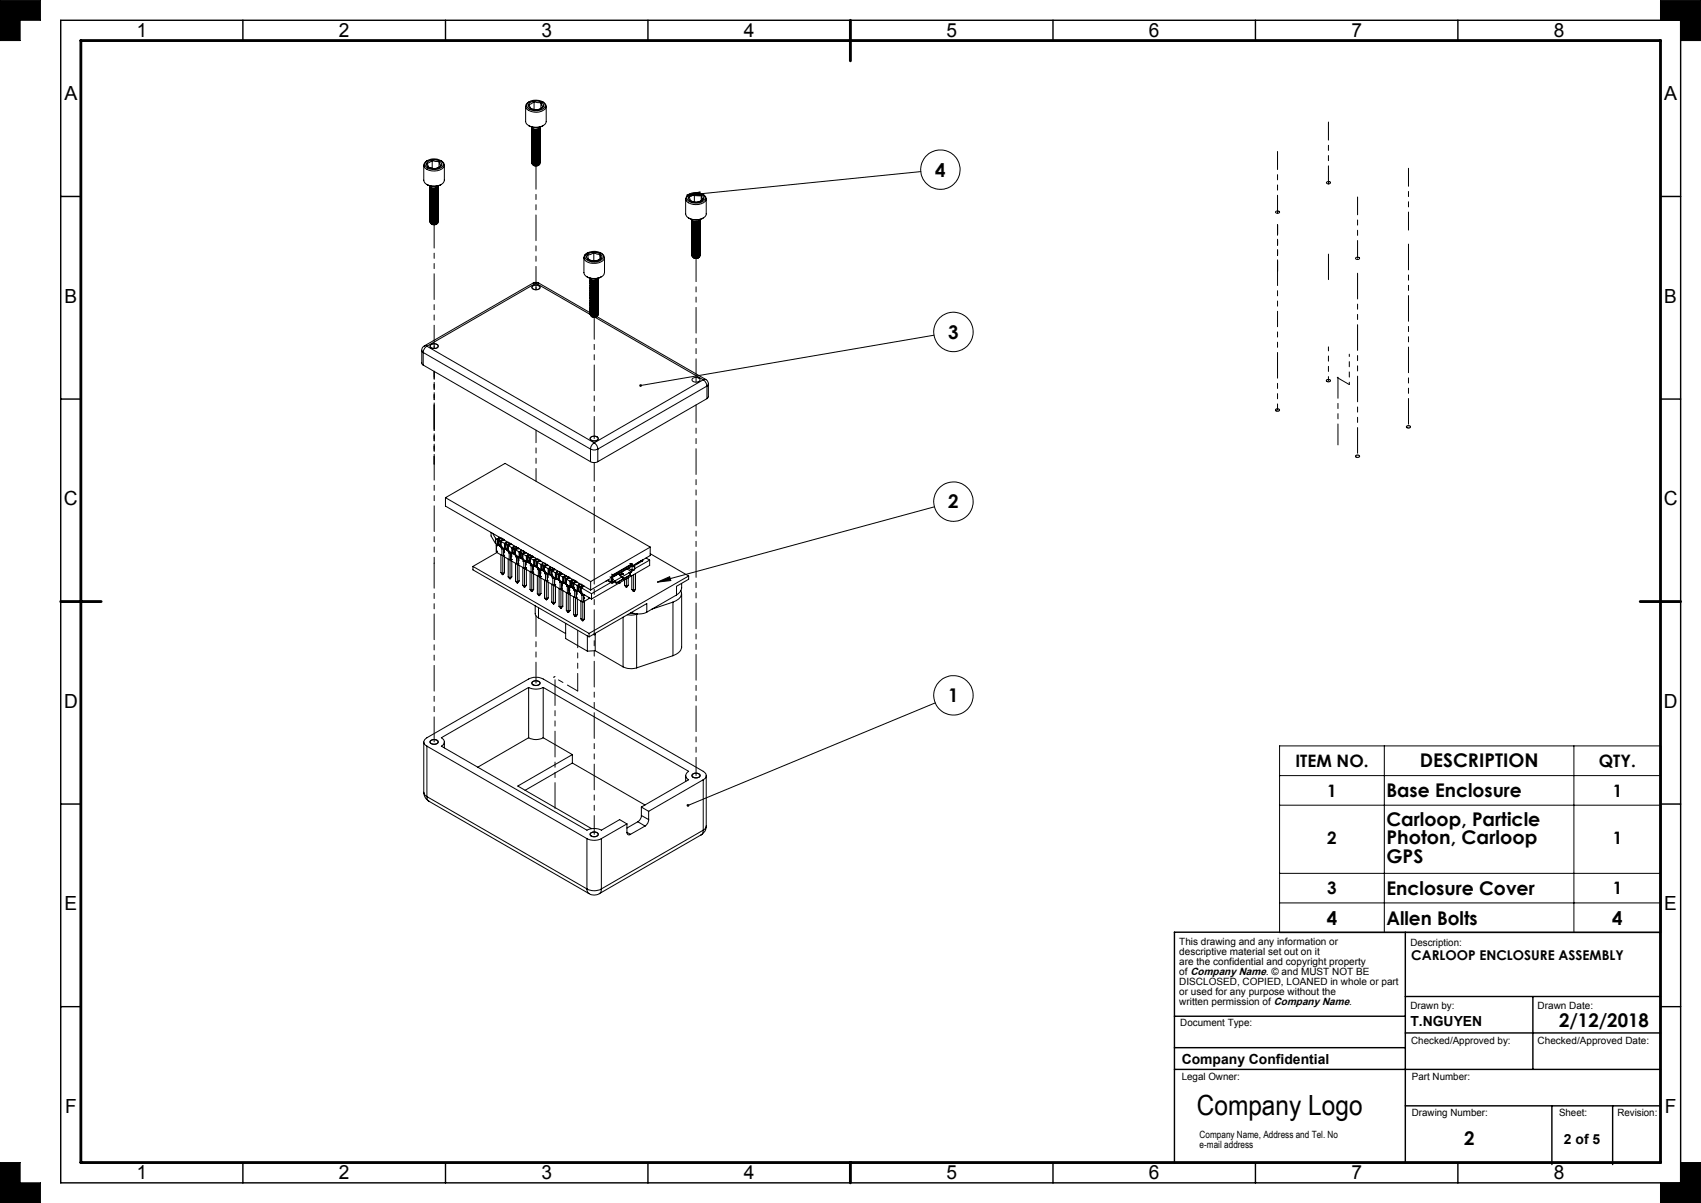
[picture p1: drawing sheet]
<svg xmlns="http://www.w3.org/2000/svg" width="420mm" height="297mm" viewBox="0 0 420 297" stroke-linecap="round" stroke-linejoin="round" font-family="sans-serif">
<path d="M327.6 93.8l.4-.1a.34 .34 0 0 1 .5 .3 .34 .34 0 0 1-.6 .3l-.4-.2zM315 101.1l.3-.1a.35 .35 0 0 1 .5 0 .35 .35 0 0 1 0 .5 .35 .35 0 0 1-.5 0l-.3-.1zM334.8 112.5l.3-.1 .5 .1a.43 .43 0 0 1-.3 .5 .43 .43 0 0 1-.5-.2zM347.3 105.3a.48 .48 0 0 1 .5-.2 .48 .48 0 0 1 .4 .5l-.7 .1zM131.5 168.3a1.11 1.11 0 0 1 1.8 .5 1.18 1.18 0 0 1-2-.2zM106.3 182.9a1.11 1.11 0 0 1 1.9 .4 1.22 1.22 0 0 1-2-.1zM171 191.2a1.15 1.15 0 0 1 1.9 .4 1.22 1.22 0 0 1-2-.2zM145.8 205.7a1.24 1.24 0 0 1 1.9 .3 1.12 1.12 0 0 1-1 .6 1.12 1.12 0 0 1-1-.7z" fill="none" stroke="#808080" stroke-width=".25"/>
<g fill="none" stroke="#000" stroke-width=".25">
<path d="M0 0h10v5h-5v5h-5zM410 0h10v10h-5v-5h-5zM105.6 39.6l-.2 .1a1.1 1.1 0 0 0-.8 1.1 1.1 1.1 0 0 0 .8 1 3.3 3.3 0 0 0 4.3-.8 1.26 1.26 0 0 0-.9-1.4M106.7 39.6l-1.2 .8 .4 .9a2.4 2.4 0 0 0 3-.4l-.5-1M106.7 39.6l1.7 .3M106.7 39.6v2M108.4 39.9v1.3M129.8 26.2v3.8l.3 .7 .4 .3M130.2 25.5a3.1 3.1 0 0 1 4.3 .1 1.15 1.15 0 0 1-1.3 1.6 2.79 2.79 0 0 1-3.1-.9zM130.5 31a3.5 3.5 0 0 0 3.6 0M130.6 25.5a2.45 2.45 0 0 1 3.6 .4 1.63 1.63 0 0 1-2.2 1.2 1.46 1.46 0 0 1-1.5-1.2zM130.7 25.1l-.2 .1a1.08 1.08 0 0 0-.7 1 1.08 1.08 0 0 0 .7 1.1 3.2 3.2 0 0 0 4.3-.8 1.25 1.25 0 0 0-.9-1.4"/>
<path d="M131.3 32.2a1.22 1.22 0 0 0 2.1-.2 1.12 1.12 0 0 1-1 .9 1.12 1.12 0 0 1-1.1-.5zM131.3 32.6a1.18 1.18 0 0 0 2.1-.2 1.12 1.12 0 0 1-.9 .9 1.12 1.12 0 0 1-1.2-.5zM131.3 33.1a1.18 1.18 0 0 0 2.1-.3 1.12 1.12 0 0 1-.9 .9 1.12 1.12 0 0 1-1.2-.5zM131.3 33.5a1.22 1.22 0 0 0 2.1-.2 1.14 1.14 0 0 1-.9 .8 1.14 1.14 0 0 1-1.2-.4zM131.3 33.9a1.22 1.22 0 0 0 2.1-.2 1.14 1.14 0 0 1-.9 .8 1.14 1.14 0 0 1-1.2-.4zM131.3 34.3a1.18 1.18 0 0 0 2.1-.2 1.12 1.12 0 0 1-.9 .9 1.12 1.12 0 0 1-1.2-.5zM131.3 34.7a1.18 1.18 0 0 0 2.1-.2 1.12 1.12 0 0 1-.9 .9 1.12 1.12 0 0 1-1.2-.5zM131.3 35.1a1.18 1.18 0 0 0 2.1-.2 1.14 1.14 0 0 1-.9 .9 1.14 1.14 0 0 1-1.2-.5zM131.3 35.6a1.22 1.22 0 0 0 2.1-.3 1.14 1.14 0 0 1-.9 .9 1.14 1.14 0 0 1-1.2-.5zM131.3 35.9a1.18 1.18 0 0 0 2.1-.2 1.12 1.12 0 0 1-.9 .9 1.12 1.12 0 0 1-1.2-.5zM131.3 36.4a1.18 1.18 0 0 0 2.1-.2 1.12 1.12 0 0 1-.9 .8 1.12 1.12 0 0 1-1.2-.5zM131.3 36.8a1.18 1.18 0 0 0 2.1-.2 1.07 1.07 0 0 1-1 .9 1.07 1.07 0 0 1-1.1-.7z"/>
<path d="M131.3 37.2a1.22 1.22 0 0 0 2.1-.2 1.14 1.14 0 0 1-.9 .9 1.14 1.14 0 0 1-1.2-.5zM131.3 37.6a1.18 1.18 0 0 0 2.1-.2 1.12 1.12 0 0 1-.9 .9 1.12 1.12 0 0 1-1.2-.5zM131.3 38a1.18 1.18 0 0 0 2.1-.2 1.12 1.12 0 0 1-.9 .9 1.12 1.12 0 0 1-1.2-.5zM131.3 38.4a1.18 1.18 0 0 0 2.1-.2 1.07 1.07 0 0 1-1 .9 1.07 1.07 0 0 1-1.1-.7zM131.3 38.9a1.22 1.22 0 0 0 2.1-.2 1.14 1.14 0 0 1-.9 .8 1.14 1.14 0 0 1-1.2-.5zM131.3 39.3a1.2 1.2 0 0 0 2.1-.2 1.12 1.12 0 0 1-1 .8 1.12 1.12 0 0 1-1.1-.5zM131.3 39.7a1.18 1.18 0 0 0 2.1-.2 1.12 1.12 0 0 1-.9 .9 1.12 1.12 0 0 1-1.2-.5zM131.3 31.7v.1a1.22 1.22 0 0 0 2.1-.2 1.14 1.14 0 0 1-.9 .9 1.14 1.14 0 0 1-1.2-.5v-.2M131.9 25.1l-1.3 .8 .5 .9a2.29 2.29 0 0 0 2.9-.5l-.4-.9M131.9 25.1l1.7 .3M131.9 25.1v1.9M133.3 31.4a1.21 1.21 0 0 1-2 0v.2a1.18 1.18 0 0 0 2.1-.2"/>
<path d="M133.6 25.4v1.3M134.9 26.2v3.8a2.17 2.17 0 0 1-2.5 1.4l-1.9-.4M104.6 40.8v3.7l.4 .7 .4 .3M105.1 40a3.1 3.1 0 0 1 4.2 .1 1 1 0 0 1-.6 1.5 3.1 3.1 0 0 1-3.7-.8zM105.4 45.5a3.7 3.7 0 0 0 3.6 0M105.5 40.1a2.44 2.44 0 0 1 3.5 .3 1.59 1.59 0 0 1-2.1 1.2 1.4 1.4 0 0 1-1.6-1.2zM106.2 46.3a1.18 1.18 0 0 0 2-.2 1.07 1.07 0 0 1-.9 .9 1.07 1.07 0 0 1-1.1-.7zM106.2 46.7a1.18 1.18 0 0 0 2-.2 1.07 1.07 0 0 1-.9 .9 1.07 1.07 0 0 1-1.1-.7zM106.2 47.2a1.22 1.22 0 0 0 2-.2 1.08 1.08 0 0 1-1 .8 1.08 1.08 0 0 1-1-.6zM106.2 47.6a1.22 1.22 0 0 0 2-.2 1.08 1.08 0 0 1-1 .8 1.08 1.08 0 0 1-1-.6zM106.2 48a1.18 1.18 0 0 0 2-.2 1.07 1.07 0 0 1-.9 .8 1.07 1.07 0 0 1-1.1-.6zM106.2 48.4a1.18 1.18 0 0 0 2-.2 1.07 1.07 0 0 1-.9 .9 1.07 1.07 0 0 1-1.1-.7z"/>
<path d="M106.2 48.8a1.22 1.22 0 0 0 2-.2 1.08 1.08 0 0 1-1 .9 1.08 1.08 0 0 1-1-.7zM106.2 49.2a1.22 1.22 0 0 0 2-.2 1.08 1.08 0 0 1-1 .9 1.08 1.08 0 0 1-1-.7zM106.2 49.6a1.18 1.18 0 0 0 2-.2 1.07 1.07 0 0 1-.9 .9 1.07 1.07 0 0 1-1.1-.7zM106.2 50.1a1.18 1.18 0 0 0 2-.3 1.07 1.07 0 0 1-.9 .9 1.07 1.07 0 0 1-1.1-.6zM106.2 50.5a1.22 1.22 0 0 0 2-.2 1.08 1.08 0 0 1-1 .8 1.08 1.08 0 0 1-1-.6zM106.2 50.9a1.22 1.22 0 0 0 2-.2 1.08 1.08 0 0 1-1 .8 1.08 1.08 0 0 1-1-.6zM106.2 51.3a1.18 1.18 0 0 0 2-.2 1.07 1.07 0 0 1-.9 .9 1.07 1.07 0 0 1-1.1-.7zM106.2 51.7a1.18 1.18 0 0 0 2-.2 1.07 1.07 0 0 1-.9 .9 1.07 1.07 0 0 1-1.1-.7zM106.2 52.1a1.18 1.18 0 0 0 2-.2 1.08 1.08 0 0 1-1 .9 1.08 1.08 0 0 1-1-.7zM106.2 52.6a1.22 1.22 0 0 0 2-.3 1.08 1.08 0 0 1-1 .9 1.08 1.08 0 0 1-1-.6zM106.2 52.9a1.18 1.18 0 0 0 2-.2 1.07 1.07 0 0 1-.9 .9 1.07 1.07 0 0 1-1.1-.7zM106.2 53.4a1.18 1.18 0 0 0 2-.2 1.07 1.07 0 0 1-.9 .8 1.07 1.07 0 0 1-1.1-.6z"/>
<path d="M106.2 53.8a1.18 1.18 0 0 0 2-.2 1.07 1.07 0 0 1-.9 .9 1.07 1.07 0 0 1-1.1-.7zM106.2 54.2a1.22 1.22 0 0 0 2-.2 1.08 1.08 0 0 1-1 .8 1.08 1.08 0 0 1-1-.6zM106.2 54.8a1.14 1.14 0 0 0 1.1 .5 1.14 1.14 0 0 0 .9-.9 1.2 1.2 0 0 1-2 .2v.3M107.9 55.3l-.7 .2-.7-.2M108.2 45.9a1.24 1.24 0 0 1-2 0 1.08 1.08 0 0 0 1 .7 1.08 1.08 0 0 0 1-.7M108.2 54.7a1.04 1.04 0 0 1-.9 .8 1.04 1.04 0 0 1-1-.5M109.7 40.8v3.7a2.13 2.13 0 0 1-2.4 1.5l-1.9-.5M131.3 40.3a1.14 1.14 0 0 0 1.2 .5 1.14 1.14 0 0 0 .9-.9 1.18 1.18 0 0 1-2.1 .2v.3M133 40.8l-.7 .2-.6-.2M133.3 40.2a1.04 1.04 0 0 1-.8 .8 1.04 1.04 0 0 1-1.1-.5M169.3 49.1v3.7a2.18 2.18 0 0 0 2.5 1.5 2.18 2.18 0 0 0 2.6-1.5v-3.7M169.6 48.2l3.2-.8 .1 1z"/>
<path d="M169.8 48.3a3.1 3.1 0 0 1 4.2 .2 1.05 1.05 0 0 1-.7 1.4 3 3 0 0 1-3.7-.9zM170 53.8a3.5 3.5 0 0 0 3.6 0M170.2 48.3a2.43 2.43 0 0 1 3.5 .4 1.69 1.69 0 0 1-2.2 1.2 1.33 1.33 0 0 1-1.5-1.3zM170.2 47.9a1.22 1.22 0 0 0-.9 1.3 1.22 1.22 0 0 0 1.2 1.1 3.3 3.3 0 0 0 3.8-.9 1.28 1.28 0 0 0-.8-1.5M170.9 54.2a1.3 1.3 0 0 0 2 0 1.16 1.16 0 0 1-2 .2zM170.9 54.6a1.17 1.17 0 0 0 2-.2 1.11 1.11 0 0 1-.9 .9 1.11 1.11 0 0 1-1.1-.5zM170.9 55a1.15 1.15 0 0 0 2-.2 1.1 1.1 0 0 1-.9 .9 1.1 1.1 0 0 1-1.1-.5zM170.9 55.5a1.15 1.15 0 0 0 2-.3 1.1 1.1 0 0 1-.9 .9 1.1 1.1 0 0 1-1.1-.5zM170.9 55.9a1.19 1.19 0 0 0 2-.2v.1a1.16 1.16 0 0 1-2 .3zM170.9 56.3a1.17 1.17 0 0 0 2-.2 1.11 1.11 0 0 1-.9 .8 1.11 1.11 0 0 1-1.1-.5zM170.9 56.7a1.15 1.15 0 0 0 2-.2 1.1 1.1 0 0 1-.9 .8 1.1 1.1 0 0 1-1.1-.4zM170.9 57.1a1.15 1.15 0 0 0 2-.2 1.1 1.1 0 0 1-.9 .9 1.1 1.1 0 0 1-1.1-.5z"/>
<path d="M170.9 57.5a1.15 1.15 0 0 0 2-.2v.2a1.16 1.16 0 0 1-2 .2zM170.9 57.9a1.17 1.17 0 0 0 2-.2 1.11 1.11 0 0 1-.9 .9 1.11 1.11 0 0 1-1.1-.5v-.1M170.9 58.3a1.15 1.15 0 0 0 2-.2 1.1 1.1 0 0 1-.9 .9 1.1 1.1 0 0 1-1.1-.5zM170.9 58.8a1.15 1.15 0 0 0 2-.2 1.1 1.1 0 0 1-.9 .8 1.1 1.1 0 0 1-1.1-.5zM170.9 59.2a1.15 1.15 0 0 0 2-.2 1.1 1.1 0 0 1-.9 .9 1.1 1.1 0 0 1-1.1-.5zM170.9 59.6a1.19 1.19 0 0 0 2-.2 1.13 1.13 0 0 1-.9 .8 1.13 1.13 0 0 1-1.1-.4zM171.5 47.9l-1.3 .7 .4 1a2.34 2.34 0 0 0 2.9-.4l-.4-1M171.5 47.9l1.6 .3M171.5 47.9v2M173.1 48.2v1.3M227.4 42.4l-57.8 5.8M131.4 70.7a1.28 1.28 0 0 1 2 .2 1.17 1.17 0 0 1-2.1 0z"/>
<path d="M131.7 69.8l.6-.1 .7 .1M131.7 69.8l.6 .1M131.7 69.8l-26.9 15.6M132.3 69.9l-26.9 15.6M132.3 69.9l13.4 7.7M133 69.8l-.7 .1M133 69.8l12.7 7.4M144.2 63.6v3.7a1.94 1.94 0 0 0 2.2 1.5 2.49 2.49 0 0 0 2.9-1.5v-3.7M144.7 62.8a3.1 3.1 0 0 1 4.2 .2 1.65 1.65 0 0 1-2.1 1.7 1.84 1.84 0 0 1-2.3-1.6zM144.9 68.3a3.4 3.4 0 0 0 3.6 0M145 62.9a2.49 2.49 0 0 1 3.6 .3 1.66 1.66 0 0 1-2.2 1.2 1.53 1.53 0 0 1-1.6-1.2zM145.1 62.4a1.17 1.17 0 0 0-.9 1.2 1.17 1.17 0 0 0 .9 1.1 3.7 3.7 0 0 0 4-.6 1.27 1.27 0 0 0-.8-1.7"/>
<path d="M145.7 70.3a1.15 1.15 0 0 0 2-.2 1.11 1.11 0 0 1-.9 .9 1.11 1.11 0 0 1-1.1-.5zM145.7 74a1.15 1.15 0 0 0 2-.2 1.11 1.11 0 0 1-.9 .9 1.11 1.11 0 0 1-1.1-.5zM145.7 68.6a1.26 1.26 0 0 0 2 .1 1.06 1.06 0 0 1-.9 .8 1.06 1.06 0 0 1-1.1-.5l.1-.2M145.8 77.7l.1 .4 .6 .1M145.8 69.2l-.1 .2a1.15 1.15 0 0 0 2-.1 1.1 1.1 0 0 1-.9 .8 1.1 1.1 0 0 1-1.1-.5v-.1M145.8 69.7l-.1 .1a1.13 1.13 0 0 0 2-.1 1.11 1.11 0 0 1-.9 .8 1.11 1.11 0 0 1-1.1-.4v-.2M145.8 70.5l-.1 .2a1.15 1.15 0 0 0 2-.2 1.11 1.11 0 0 1-.9 .9 1.11 1.11 0 0 1-1.1-.5v-.2M145.8 70.9l-.1 .2a1.15 1.15 0 0 0 2-.2 1.1 1.1 0 0 1-.9 .9 1.1 1.1 0 0 1-1.1-.5v-.2M145.8 71.3l-.1 .2a1.13 1.13 0 0 0 2-.2 1.11 1.11 0 0 1-.9 .9 1.11 1.11 0 0 1-1.1-.5v-.2M145.8 71.7l-.1 .2a1.13 1.13 0 0 0 2-.1 1.11 1.11 0 0 1-.9 .8 1.11 1.11 0 0 1-1.1-.5v-.1M145.8 72.1l-.1 .3a1.17 1.17 0 0 0 2-.2 1.11 1.11 0 0 1-.9 .8 1.11 1.11 0 0 1-1.1-.4v-.2M145.8 72.6l-.1 .1a1.15 1.15 0 0 0 2-.1 1.1 1.1 0 0 1-.9 .9 1.1 1.1 0 0 1-1.1-.5v-.2"/>
<path d="M145.8 73l-.1 .2a1.13 1.13 0 0 0 2-.2 1.11 1.11 0 0 1-.9 .8 1.11 1.11 0 0 1-1.1-.4v-.2M145.8 73.4l-.1 .2a1.13 1.13 0 0 0 2-.2 1.11 1.11 0 0 1-.9 .9 1.11 1.11 0 0 1-1.1-.5v-.2M145.8 74.2l-.1 .2a1.15 1.15 0 0 0 2-.1 1.1 1.1 0 0 1-.9 .8 1.1 1.1 0 0 1-1.1-.5v-.1M145.8 74.6l-.1 .2a1.13 1.13 0 0 0 2-.2 1.09 1.09 0 0 1-.9 .9 1.09 1.09 0 0 1-1.1-.5v-.1M145.8 75l-.1 .2a1.13 1.13 0 0 0 2-.1 1.11 1.11 0 0 1-.9 .8 1.11 1.11 0 0 1-1.1-.4v-.2M145.8 75.5l-.1 .2a1.13 1.13 0 0 0 2-.2 1.11 1.11 0 0 1-.9 .8 1.11 1.11 0 0 1-1.1-.4v-.2M145.8 75.9l-.1 .2a1.15 1.15 0 0 0 2-.2 1.1 1.1 0 0 1-.9 .9 1.1 1.1 0 0 1-1.1-.5v-.2M145.8 76.3l-.1 .2a1.13 1.13 0 0 0 2-.2 1.09 1.09 0 0 1-.9 .9 1.09 1.09 0 0 1-1.1-.5v-.2M145.8 76.7l-.1 .2a1.13 1.13 0 0 0 2-.2 1.11 1.11 0 0 1-.9 .9 1.11 1.11 0 0 1-1.1-.5v-.2M145.8 77.1l-.1 .2a1.13 1.13 0 0 0 2-.2 1.11 1.11 0 0 1-.9 .9 1.11 1.11 0 0 1-1.1-.5v-.1M146 78.1l.6 .2 .8-.2M146.5 78.2h.3a.94 .94 0 0 0 .9-.6l-.3 .5z"/>
<path d="M146.6 62.4l-1.5 .6 .1 1a2.5 2.5 0 0 0 3.1-.1l-.1-1M146.6 62.4l1.6 .5M146.6 62.4v2M146.9 78.3l26.7 15.5M147.3 78.1l27 15.6M147.7 68.6a1.09 1.09 0 0 1-1 .7 1.09 1.09 0 0 1-1-.6M147.7 68.9a1.11 1.11 0 0 1-.9 .8 1.11 1.11 0 0 1-1.1-.5v-.1M148.2 62.9v1.1M170.9 60a1.15 1.15 0 0 0 2-.2 1.1 1.1 0 0 1-.9 .9 1.1 1.1 0 0 1-1.1-.5zM170.9 60.4a1.15 1.15 0 0 0 2-.2 1.1 1.1 0 0 1-.9 .9 1.1 1.1 0 0 1-1.1-.5zM170.9 60.9a1.15 1.15 0 0 0 2-.3 1.1 1.1 0 0 1-.9 .9 1.1 1.1 0 0 1-1.1-.5zM170.9 61.3a1.19 1.19 0 0 0 2-.2 1.1 1.1 0 0 1-.9 .8 1.1 1.1 0 0 1-1.1-.4z"/>
<path d="M170.9 61.7a1.15 1.15 0 0 0 2-.2 1.1 1.1 0 0 1-.9 .8 1.1 1.1 0 0 1-1.1-.5zM170.9 62.1a1.15 1.15 0 0 0 2-.2 1.1 1.1 0 0 1-.9 .8 1.1 1.1 0 0 1-1.1-.4zM170.9 62.5a1.15 1.15 0 0 0 2-.2 1.1 1.1 0 0 1-.9 .9 1.1 1.1 0 0 1-1.1-.5zM170.9 63.1a1.14 1.14 0 0 0 1.1 .4 1.14 1.14 0 0 0 .9-.8 1.19 1.19 0 0 1-2 .2v.3M171.2 63.6l.6 .2 .7-.2M172.8 62.9a.95 .95 0 0 1-.6 .9 .95 .95 0 0 1-1-.2l-.2-.3M104.1 86.5v3.2l.4 .4M104.1 86.5l.4 .5M104.5 87l41.3 23.9M104.5 87v3.1M104.5 90.1l41.3 23.9M104.8 85.4a1.11 1.11 0 0 0-.7 1.1"/>
<path d="M104.8 85.4l.6 .1M105.4 85.5a2.08 2.08 0 0 0-.9 1.5M105.4 85.5l41.3 23.8M106.3 85.2a1.25 1.25 0 0 1 1.9 .3 1.18 1.18 0 0 1-2 0zM171.1 93.3l.7-.1a.74 .74 0 0 1 1 .8l-.6 .3a.82 .82 0 0 1-.9 0 .82 .82 0 0 1-.4-.7zM173.6 93.8a2.08 2.08 0 0 1 1 1.5M173.6 93.8l-26.9 15.5M174.3 93.7l.4 .3 .2 .8M174.3 93.7l-.7 .1M174.6 95.3l-27 15.6M174.6 95.3v3.1M174.6 98.4l-27 15.6"/>
<path d="M174.9 94.8v3.3l-.3 .3M174.9 94.8l-.3 .5M230.6 82.8l-72.4 12.4M145.8 108.1l.5-.4a.84 .84 0 0 1 .9 0 .84 .84 0 0 1 .4 .8 1.25 1.25 0 0 1-1.9-.2zM145.8 110.9a2.02 2.02 0 0 0 1.8 0M145.8 114a2.02 2.02 0 0 0 1.8 0M145.8 110.9v3.1M146.7 109.3a1.91 1.91 0 0 1 .9 1.6M146.7 109.3a2.08 2.08 0 0 0-.9 1.6M147.6 110.9v3.1M110 122.9v2.1l35.8 20.7M110 122.9l35.8 20.7"/>
<path d="M110 122.9l14.7-8.5 35.8 20.7M116.8 139.8l28.7 16.6M116.8 139.8v.9l28.7 16.5M121.2 131.4v.9l1.1 1.9M121.6 131.7l.7 1.2M122.3 132.9l.5 .2M122.3 134.2l.5 .2M122.3 132.9v1.3M122.6 134.5h.1M122.6 136.1h.1M122.6 134.5l.1-.1v.4l-.1-.1M122.6 134.5v1.8l1.3 .8"/>
<path d="M122.7 136.4l-5.9 3.4M122.8 133.1v1.4l.2 .1M122.8 133.1l.2 .2M123 133.3h.1M123 133.3v1.3M123 134.6h.1M123 133.3l.3-.1 .2 .1-.1 .2M123 134.6l.4 .2M123.2 133l-.4 .1M123.2 133h.1M123.2 132.9v.1M123.3 132.6l-.1 .4"/>
<path d="M123.4 134.5v.1M123.4 133.5v1.4l.2 .1M123.4 133.5l.2 .1M123.6 134.9h.1M123.6 134.7l.1 .1M123.6 133.7h.1M123.6 133.6h.1M123.6 133.6v1.4M123.7 132.9h.1M123.7 135h.1M123.7 132.9l.4 .2M123.7 133.6v1.4"/>
<path d="M123.7 137v4.4M123.7 133.7l.9 .5M123.7 135l.9 .5M123.7 135h-.1M123.8 135.4l.1 .1M123.8 135v.4M123.9 133.5l-.2 .2M123.9 133.5l-.2 .1M123.9 133.5h.1M123.9 135.5h.5M123.9 137.1h.5M123.9 135.5v1.6"/>
<path d="M124 133.4l-.1 .1M124 133.4h.1M124.1 135.2l-.3 .2M124.1 133.1h.1M124.1 137.1v4.8M124.4 135.5h.1M124.4 136.1h.1M124.4 136.3h.1M124.4 137.1h.1M124.4 135.5v1.9l1.3 .8M124.5 135.4v.4l-.1-.1M124.6 133.3l-.6 .1"/>
<path d="M124.6 134.2h.1M124.6 134.2v1.3M124.6 137.5v3.9M124.6 135.5l.2 .1M124.6 134.2l.2 .1M124.8 135.6h.1M124.8 135.4h.1M124.8 134.3a.25 .25 0 0 1 .3-.1 .25 .25 0 0 1 .1 .3M124.8 134.3h.1M124.8 135.6l.4 .2M124.8 134.3v1.3M125 133.9h.1"/>
<path d="M125 134l-.4 .2M125 133.9v.1M125.1 133.7l-.1 .3M125.2 135.6h.1M125.2 134.5l.2 .2M125.2 134.5v1.4l.2 .1M125.4 136h.1M125.4 135.8h.1M125.4 134.7h.1M125.4 134.7v1.3M125.5 136h.1M125.5 133.9l.4 .3"/>
<path d="M125.5 134.7h.1M125.5 133.9h.1M125.5 134.7l-.1 1.3M125.5 138v4.4M125.5 136l.9 .5M125.5 134.7l1.1 .7M125.5 134.7l-.1 .1M125.6 136.1v.4M125.6 136.5h.1M125.7 134.5l-.2 .2M125.7 134.5h.1M125.7 136.5v1.7"/>
<path d="M125.7 136.5h.5M125.7 138.2h.5M125.8 134.4l-.1 .1M125.8 134.4h.1M125.9 136.2l-.3 .3M125.9 134.2h.1M125.9 138.2v4.7M126.2 136.5h.1M126.2 137.1h.1M126.2 137.4h.1M126.2 138.2h.1M126.2 136.5h.1v.4l-.1-.1"/>
<path d="M126.2 136.5v1.9l1.3 .8M126.4 134.4h-.6M126.4 138.5v3.9M126.4 136.6l.2 .1M126.6 135.6h.1M126.6 136.4h.1M126.6 136.7h.1M126.6 136.6h.1M126.6 136.7l.4 .2M126.8 134.9h.1M126.8 135l-.4 .2v1.4M126.8 135h.1"/>
<path d="M126.8 134.9v.1M126.9 134.7l-.1 .3M127 136.6v.1M127 135.6a.25 .25 0 0 0-.1-.4 .25 .25 0 0 0-.3 .1v1.4M127 135.6l.2 .1M127 135.6v1.3l.2 .2M127.2 135.8h.1M127.2 136.8h.1M127.2 135.7h.1M127.2 135.7v1.4M127.2 137h.1M127.3 134.9l.4 .3"/>
<path d="M127.3 137.1h.1M127.3 134.9h.1M127.3 135.7l.9 .5M127.3 137.1l.9 .4M127.3 135.7v1.4M127.3 139.1v4.3M127.4 137.5l.1 .1M127.4 137.1v.4M127.5 135.5l-.2 .2M127.5 135.5h.1M127.5 137.6h.5M127.5 139.2h.5"/>
<path d="M127.5 137.6v1.6M127.6 135.5h-.1M127.6 135.5h.1M127.7 137.3l-.3 .2M127.7 135.2h.1M127.7 139.2v4.7M128 137.6h.1M128 138.2h.1M128 138.4h.1M128 139.2h.1M128 137.6v1.8l1.3 .8M128.1 137.5v.4l-.1-.1"/>
<path d="M128.2 135.4l-.6 .1M128.2 136.2h.1M128.2 136.2l.2 .2M128.2 136.2v1.4l.2 .1M128.2 139.6v3.8M128.4 136.4h.4v.2M128.4 136.4h.1M128.4 137.7h.1M128.4 137.7l.4 .2M128.4 136.4v1.3M128.6 136h.1M128.6 136v.1"/>
<path d="M128.6 136.1l-.4 .1M128.7 135.7l-.1 .4M128.8 137.7h.1M128.8 136.6l.2 .2M128.8 136.6v1.4l.2 .1M128.8 136.6h.1M129 136.8h.1M129 138h.1M129 137.8l.1 .1M129.1 138.1h.1M129.1 136l.4 .2M129.1 136h.1"/>
<path d="M129.1 136.8l.9 .5M129.1 138.1l.9 .5M129.1 136.7l-.1 1.4M129.1 136.7l-.1 .1M129.2 138.1v.4M129.2 138.5l.1 .1M129.3 136.6l-.2 .2M129.3 136.6l-.2 .1M129.3 136.6h.1M129.3 136.5h.7zM129.3 136.5v.1M129.3 136.5h.1"/>
<path d="M129.3 138.6v1.6M129.3 138.6h.5M129.5 136.2h.1M129.5 138.3l-.3 .2M129.8 138.6h.1M129.8 139.2h.1M129.8 139.4h.1M129.8 138.6v1.9l1.3 .8M129.9 138.5l-.1 .1M129.9 138.6v.4l-.1-.2M130 137.3h.1M130 137.3l.2 .1"/>
<path d="M130 137.3v1.3l.2 .2M130.2 137.7h.1M130.2 138.5h.1M130.2 137.4a.25 .25 0 0 1 .3-.1 .25 .25 0 0 1 .1 .4M130.2 137.4h.1M130.2 138.7h.1M130.2 137.4v1.4M130.2 138.7l.4 .3M130.4 137h.1M130.4 137v.1M130.4 137.1l-.4 .2M130.4 137.1h.1"/>
<path d="M130.5 136.8l-.1 .3M130.5 138.7h.1M130.6 137.7l.2 .1M130.6 137.7v1.3l.2 .1M130.6 137.7h.1M130.9 139.1h.1M130.9 137l.1 .2 .3 .1M130.9 137.8h.1M130.9 137.8l1.1 .7M130.9 139.1l.9 .5M130.9 137.8l-.1 1.3M131 139.6l.1 .1"/>
<path d="M131 139.2v.4M131.1 137.6l-.2 .2M131.1 137.6h.1M131.1 137.5v.1M131.1 139.7v1.6M131.1 139.7h.5M131.3 137.3h.1M131.3 139.3l-.3 .3M131.6 139.7h.1M131.6 139.7v1.8l1.3 .8M131.7 139.6v.4l-.1-.1M131.7 137.5h-.6"/>
<path d="M131.8 137.5l-.7 .1M132 138.4a.25 .25 0 0 1 .3-.1 .25 .25 0 0 1 .1 .4M132 139.8h.1M132 139.8l.4 .2M132 138.4v1.4M132.2 138v.2M132.2 138.1l-.4 .2v1.4l.2 .1M132.2 138.1h.1M132.3 137.8l-.1 .3M132.3 139.7l.1 .1M132.4 138.7l.2 .1M132.4 138.7v1.3l.2 .2"/>
<path d="M132.4 138.7h.1M132.6 138.9h.1M132.6 138.8h.1M132.6 139.9h.1M132.7 138l.4 .3M132.7 138h.1M132.7 138.8l.8 .5M132.7 138.8l-.1 1.4M132.9 138.6l-.2 .2M132.9 138.6h.1M133.1 138.3h.1M133.5 138.5l-.6 .1"/>
<path d="M133.5 139.3v1.7l-.1-.1M133.5 139.3l.3 .2M133.6 138.5l-.7 .1M133.8 139.5h.1M133.8 139.5v1.3M133.8 139.5l.5 .1-.1 1.5 .2 .1M133.8 139.7v.1M133.9 139.1h.1M133.9 139.1l.1 .1M134 139.2l-.5 .1M134 139.2h.1M134.1 138.8l-.1 .4"/>
<path d="M134.2 139.7l.2 .2M134.4 139.1h.1M134.4 139.9h.1M134.4 139.9v1.3M134.4 139.9l.9 .5M134.5 139.1l.4 .2M134.6 139.7l-.2 .2M134.6 139.7h.1M134.7 139.6l-.1 .1M134.7 139.6h.1M134.9 139.3h.1M135.3 139.6h-.6"/>
<path d="M135.4 139.6h-.7M135.9 139.9l-.1 .3M155.5 139.1l.3 .2M155.7 140l-4.5 2.6M155.8 139.1l.3 .2M155.8 139.3h.2M155.8 139.3h.3l.1 .3M155.8 139.3l-4.5 2.6M156 139.3l-4.2 2.5M156 139.3l.1 .3M156 139.7h.1M156 139.7l.1 .1"/>
<path d="M156.1 139.3v.3M156.1 139.8h.4M156.1 139.8v.9M156.1 139.6l-4.2 2.5M156.2 139.6l-.2 .1M156.2 139.6l.3 .1M156.5 139.8l.1 .2M156.5 139.7l.2 .1M156.5 139.7v.1M156.7 139.8l-.1 .2M156.7 139.8v.7M157.1 139.2h.1"/>
<path d="M157.1 139.4l-.5 .3M157.1 139.2v.2M158.5 138.4h.1M158.5 138.4l-1.4 .8M158.5 138.6l-1.4 .8M158.5 138.4v.2M158.7 138.3l-.2 .3M159.5 137.8l.9 .5M160.4 138.3l-3.7 2.1M160.4 138.3v1.3l-14.3 8.3M160.5 135.1l-14.7 8.5M160.5 135.1v2.1l-4.2 2.4"/>
<path d="M160.5 136.7l9.5 5.5M230.7 125.1l-68.4 18.6M123.7 141.4l.4 .2 .5-.2M123.7 141.4l.4 .5M124.6 141.4l-.5 .5M125.5 142.4l.4 .3 .5-.3M125.5 142.4l.4 .5M126.4 142.4l-.5 .5M127.3 143.4l.4 .3 .5-.3M127.3 143.4l.4 .5M128.2 143.4l-.5 .5M129.1 140.1v4.4"/>
<path d="M129.1 144.5l.4 .2 .5-.2M129.1 144.5l.4 .5M129.3 140.2h.5M129.5 140.2v4.8M129.8 140.2h.1M130 140.6v3.9M130 144.5l-.5 .5M130.9 141.1v4.4M130.9 145.5l.4 .3 .5-.3M130.9 145.5l.4 .5M131.1 141.3h.5M131.3 141.3v4.7"/>
<path d="M131.6 140.5h.1M131.6 141.3h.1M131.8 141.6v3.9M131.8 145.5l-.5 .5M132.2 149.5v2.1l.2 .5 .6 .4M132.6 140.1h.1M132.7 140.2h.1M132.7 140.2l1.1 .6M132.7 142.2v4.3M132.7 146.5l.4 .3 .5-.3M132.7 146.5l.4 .6M132.8 140.2v.4"/>
<path d="M132.8 140.6l.1 .1M132.9 140.7v1.6M132.9 140.7h.5M132.9 142.3h.5M133 152.5l6.7 3.9M133 150v2.5M133.1 140.4l-.3 .2M133.1 142.3v4.8M133.4 140.7h.1M133.4 142.3h.1M133.4 141.3h.1M133.4 141.5h.1"/>
<path d="M133.4 140.7v1.9l1.3 .8M133.5 140.6l-.1 .1M133.6 142.7v3.8M133.6 146.5l-.5 .6M133.8 140.8h.1M133.8 140.6h.1M133.8 140.8l.4 .2M134.1 140.8h.1M134.4 141h.1M134.4 141.2h.1M134.4 143.2v4.4M134.4 147.6l.5 .2 .5-.2"/>
<path d="M134.4 147.6l.5 .5M134.4 141.2l1.2 .7M134.5 141.6l.2 .1M134.5 141.2v.4M134.7 143.4h.4M134.7 141.7h.4M134.7 141.7v1.7M134.9 143.4v4.7M134.9 141.4l-.4 .2M135.1 141.7h.1M135.1 142.3h.1M135.1 142.6h.1"/>
<path d="M135.1 143.4h.1M135.1 141.7v1.9l1.4 .8M135.3 140.4v1.7l-.2-.1M135.3 140.4l.3 .1M135.4 143.7v3.9M135.4 147.6l-.5 .5M135.6 141.8h.1M135.6 140.8h.1M135.6 140.5v1.4M135.6 140.5h.4v.3M135.6 141.8l.4 .3M135.6 141.6h.1"/>
<path d="M135.6 140.5h.1M135.6 140.5v1.3M135.6 141.8v.1M135.7 140.1h.1M135.7 140.1l.1 .1M135.8 140.2l-.5 .2M135.8 140.2h.1M135.9 141.8h.1M136 140.8h.1M136 140.8l.2 .1M136 140.8v1.3l.2 .1M136.2 140.1h.1"/>
<path d="M136.2 142.2h.1M136.2 142h.1M136.2 141h.1M136.2 140.9h.1M136.2 148.6l.5 .3 .5-.3M136.2 140.9v1.3M136.2 144.2v4.4M136.2 148.6l.5 .5M136.2 140.9l.9 .5M136.2 142.2l.9 .5M136.3 140.1l.4 .3M136.3 142.2h-.1"/>
<path d="M136.3 142.3v.4M136.3 142.7l.2 .1M136.4 140.7l-.2 .2M136.4 140.7h.1M136.5 144.4h.4M136.5 142.8v1.6M136.5 142.8h.4M136.5 140.7h-.1M136.5 140.6l-.1 .1M136.5 140.6v.1M136.7 140.4h.1M136.7 142.5l-.4 .2"/>
<path d="M136.7 144.4v4.7M136.9 143.4h.1M136.9 142.8v1.6M136.9 143.6h.1M136.9 142.8h.1M136.9 144.4h.1M136.9 142.8v1.8l1.4 .8M137.1 142.7l-.2 .1M137.1 140.6h-.6M137.1 141.4v1.7l-.2-.1M137.1 141.4l.3 .2M137.1 142.8l.3 .1"/>
<path d="M137.2 140.6l-.7 .1M137.2 144.8v3.8M137.2 148.6l-.5 .5M137.4 142.9h.1M137.4 142.7h.1M137.4 141.8h.1M137.4 141.6h.1M137.4 141.6v1.3M137.4 141.6h.5l-.1 .2M137.4 142.9l.4 .2M137.5 141.3l-.4 .1M137.5 141.1v.2"/>
<path d="M137.7 140.9l-.2 .4M137.7 142.8l.1 .1M137.8 141.8l.2 .2M137.8 141.8v1.4l.2 .1M138 141.1h.1M138 143.2h.1M138 142h.1M138 141.1l.5 .3M138 145.3v4.4M138 149.7l.5 .2 .5-.2M138 149.7l.5 .5M138 142l.9 .4"/>
<path d="M138 143.3l.9 .5M138 143.3h.1M138.1 143.7l.2 .1M138.1 143.3v.4M138.2 141.7l-.2 .3M138.2 141.7l-.2 .2v1.4M138.2 141.7h.1M138.3 143.8h.4v1.9l1.4 .8M138.3 145.4h.4M138.3 143.8v1.6M138.3 141.7h.7zM138.3 141.7h-.1"/>
<path d="M138.3 141.7h.1M138.5 143.5l-.4 .2M138.5 141.4h.1M138.5 145.4v4.8M138.7 144.4h.1M138.7 144.6h.1M138.7 143.8v1.6M138.9 143.8v.3l-.2-.1M138.9 142.4v1.4M138.9 142.4l.3 .2M138.9 142.4h.1M138.9 143.8l.3 .2"/>
<path d="M139 145.8v3.9M139 149.7l-.5 .5M139.2 143.9h.1M139.2 143.7h.1M139.2 142.9h.1M139.2 142.6h.1M139.2 142.6h.4v.2M139.2 143.9l.4 .2M139.2 142.6v1.4M139.3 142.2h.1M139.3 142.3l-.3 .1M139.3 142.3h.1"/>
<path d="M139.3 142.2v.1M139.5 142l-.2 .3M139.5 143.9h.1M139.6 142.8h.1M139.6 142.8l.2 .2M139.6 142.8v1.4l.2 .1M139.7 153.9v3.8l5.3 3.1M139.8 143h.1M139.8 142.2l.5 .2M139.8 144.3h.1M139.8 143v1.3M139.8 146.3v4.4"/>
<path d="M139.8 150.7l.5 .3 .5-.3M139.8 150.7l.5 .5M139.8 143l.9 .5M139.9 144.3l.8 .5M139.9 144.4v.3M139.9 144.7l.2 .1M140 142.8l-.2 .2M140 142.8h.1M140.1 144.8v1.7M140.1 144.8h.4v1.9l1.4 .8M140.1 146.5h.4M140.1 142.8h-.1"/>
<path d="M140.1 142.7h.7l-.7 .1M140.1 142.7l-.1 .1M140.1 142.7v.1M140.3 142.4h.1M140.3 144.5l-.4 .2M140.3 146.5v4.7M140.5 145.7h.1M140.5 146.5h.1M140.5 144.8h.1M140.5 144.8l.2-.1v.5l-.2-.1M140.7 143.5v1.3l.3 .2M140.7 143.5l.3 .1"/>
<path d="M140.8 146.8v3.9M140.8 150.7l-.5 .5M141 143.9h.1M141 144.9v.1M141 144.7h.1M141 145h.1M141 143.6h.4v.3M141 145l.4 .2M141 143.6h.1M141 143.6v1.4M141.1 143.3l-.4 .2M141.1 143.3h.1"/>
<path d="M141.1 143.2v.1M141.3 143l-.2 .3M141.3 144.9l.1 .1M141.4 143.9h.1M141.4 143.9v1.3l.2 .2M141.4 143.9l.2 .1M141.6 143.2h.1M141.6 145.3h.1M141.6 145.1h.1M141.6 144.1h.1M141.6 143.2l.5 .3M141.6 144h.1"/>
<path d="M141.6 151.7l.5 .3 .5-.3M141.6 144v1.4M141.6 147.4v4.3M141.6 151.7l.5 .5M141.6 144l.9 .5M141.6 145.3l.9 .5M141.7 145.3h-.1M141.7 145.8l.2 .1M141.7 145.4v.4M141.8 143.8l-.2 .2M141.8 143.8h.1M141.9 145.9h.4"/>
<path d="M141.9 147.5h.4M141.9 145.9v1.6M141.9 143.8h-.1M141.9 143.8h.1M142.1 145.6l-.4 .2M142.1 143.5h.1M142.1 147.5v4.7M142.3 145.9h.1M142.3 146.5h.1M142.3 146.7h.1M142.3 147.5h.1M142.3 145.9v1.8l1.4 .9"/>
<path d="M142.5 145.8v.4l-.2-.1M142.5 143.7l-.6 .1M142.5 144.5v1.4M142.5 144.5l.3 .2M142.5 144.5h.1M142.5 145.9l.3 .1M142.6 147.9v3.8M142.6 151.7l-.5 .5M142.8 144.7h.1M142.8 144.7v1.3M142.8 144.7h.5l-.1 1.6 .2 .1M142.8 146h.1"/>
<path d="M142.8 146l.4 .2M142.9 144.4l-.3 .1M142.9 144.2v.2M143.1 144l-.2 .4M143.1 146h.1M143.2 144.9l.2 .2M143.4 144.2h.1M143.4 146.2h.1M143.4 145.1h.1M143.4 146.4h.1M143.4 144.2l.5 .3M143.4 148.4v4.4"/>
<path d="M143.4 152.8l.5 .2 .4-.2M143.4 152.8l.5 .5M143.4 145.1l2.7 1.5M143.4 146.4l2.7 1.5M143.5 146.4h-.1M143.5 146.4v.4M143.5 146.8l.2 .1M143.6 144.8l-.2 .3M143.6 144.8l-.2 .2v1.4M143.6 144.8h.1M143.7 146.9v1.7M143.7 146.9h.4"/>
<path d="M143.7 148.6h.4M143.7 144.8h-.1M143.7 144.8h.1M143.9 146.6l-.4 .2M143.9 144.5h.1M143.9 148.6v4.7M144.1 146.9h.1M144.1 147.5h.1M144.1 147.8h.1M144.1 148.6h.1M144.1 146.9v1.7M144.3 146.8l-.2 .1"/>
<path d="M144.3 144.8h-.6M144.3 148.4v4.4M144.3 152.8l-.4 .5M145 157v3.8M145.5 147.5v.3l-1.4 .8M145.5 156.4v.8M145.8 143.6v2.1M146.1 146.6v1.3M146.8 156.5l.2 .1M147 156.6v4.1M147 156.6h-.5M149.6 143.5l.4-.2 1 .6"/>
<path d="M150.1 143.2l.8 .5M150.6 142.9l-4.8 2.8M150.6 142.4l.3 .2M150.8 143.8l-4.7 2.8M150.9 143.6l.2 .1M150.9 142.6v1.1M151 142.8l.1 .3M151 141.7l.3 .2M151.1 143.1v.6M151.1 142.6l-.2 .1 .1 .1M151.1 142.6h.1M151.2 142.6l.1 .2"/>
<path d="M151.3 142.8v.3M151.3 142.8h-.3M151.3 141.9l-.4 .7M151.3 142.2l-.2 .4M151.3 142.2h.3M151.3 141.9v.3M151.3 143.7l-.3 .1M151.3 143.1h-.2M151.3 143.1v.6M151.3 143.7h-.2M151.5 141.9l.1 .3M151.5 141.9h-.2"/>
<path d="M151.8 141.8l-.3 .1M151.8 141.8l.1 .3M151.8 143.6l-.6 .4-.3-.3M151.8 143.4v.2M151.8 143.4l-.5 .2M151.8 143.4h.1M151.8 143.6l.2 .3M151.8 143.4l.3 .3M151.9 142.1l-.3 .1M152 143.9h.3M152.1 143.7l.3 .1M152.1 143.7l-.1 .2"/>
<path d="M152.4 143.8l-.1 .1M152.5 141.8h.1M152.6 141.8h.1M152.8 141.7l-.2 .1M152.8 141.7v.1M152.9 143.9h.1M152.9 141.6l-.1 .1M153 141.5l-.1 .3h-.4M153 143.8l-.1 .1M153.1 142.1l.8 .6M153.1 142.1h.1M153.1 141.9l-.1 .2 .8 .6"/>
<path d="M153.1 141.9v.1M153.3 141.4l.5 .3-.1 .1M153.3 141.4h.1M153.3 141.4l.5 .2M153.7 143.1l-1.4 .8M153.7 141.8l-.6 .1M153.7 141.8h.1M153.8 141.8l-.7 .3M153.8 141.6v.2M153.8 142.9l-1.4 .9M153.8 142.9l-.1 .2M153.8 142.7v.2"/>
<path d="M153.8 152.4v12.2M153.9 142.7l.2 .1M153.9 142.7h-.1M154 142.9l-.3 .2M154.1 142.8l-.1 .1M154.2 144.5l.5 .2 .4-.2M154.2 143.2v1.3M154.2 144.5l.5 .5M154.7 142.9v2.1M154.8 140.5l-.2 .1M154.8 140.5l1 .6M154.9 140.4l-.1 .1"/>
<path d="M155.1 142.6v1.9M155.1 144.5l-.4 .5M155.2 140.3l.8 .5M155.4 141.4l.3 .3-.1 .2M155.4 141.4l-3.6 2M155.5 142.1l-1.5 .8M155.5 142v.1M155.6 141.9l-1.5 .9M155.6 141.9l-.1 .2M155.7 151.3h.1M155.8 151.3l.9 .2M155.8 151.3h.1"/>
<path d="M155.8 141.1l-.4 .3M156 140.8l-.2 .3M156 142.1v3.4M156 145.5l.5 .3 .4-.3M156 145.5l.5 .5M156.1 140.7l-.1 .1M156.2 140.7l-.2 .4-.5 .4M156.5 141.8v4.2M156.6 140.6v.2l-.5-.1M156.6 140v.6M156.7 140.5h.1M156.7 140.5l-.1 .2"/>
<path d="M156.7 140.5l-.1 .1M156.9 141.6v3.9M156.9 145.5l-.4 .5M157.2 151.7l-1.3 .2-1-.1M157.2 151.7v13.2M157.4 151.6l-.2 .1M159.7 151.1a4.5 4.5 0 0 1-3.8 .1M159.7 151.1v-2.1l-14.2 8.2M162.3 143.7l3-1.3 .3 .9zM166.2 148.7l-5.2 1.7M166.2 148.7v13.2M167 146.9l-7.3 4.2"/>
<path d="M168.1 145.8a1.85 1.85 0 0 1-1.2 2.5l-.7 .4M168.3 144a2.5 2.5 0 0 1-1.3 2.9M168.3 146.5v13.3a2.49 2.49 0 0 1-2.1 2.1M170 142.2l-24.5 14.2M170 142.2v.8l-3 1.7v2.2M130.5 169.7a4 4 0 0 0 3.6 0M130.5 169.7l-21.5 12.4a1.1 1.1 0 0 1 .7 1.1 1.1 1.1 0 0 1-.7 1l35.9 20.8a4 4 0 0 1 3.6 0l4.5-2.7 1.8 1.1M130.5 169.7v12.4M131.4 168.4l.9-.3a.77 .77 0 0 1 1 .8l-1 .4a.77 .77 0 0 1-.9-.9zM134.1 169.7l35.9 20.7a1.1 1.1 0 0 0-.7 1.1 1.1 1.1 0 0 0 .7 1l-11.6 6.7M134.1 169.7v12.4M147 160.7l6.8 3.9"/>
<path d="M147 160.7l-2 .1M153.8 164.6a4.8 4.8 0 0 0 3.4 .3M166.2 161.9l-9 3M230.9 173.5l-61 25.4M104.6 195.6a2.62 2.62 0 0 0 1.3 2.2M104.6 195.6l.2 .6 .6 .5M104.6 183.2v12.4M105.4 184.2a1.09 1.09 0 0 1-.8-1 1.09 1.09 0 0 1 .8-1.1l25.1-14.5a4 4 0 0 1 3.6 0l39.5 22.8a1.1 1.1 0 0 1 .8 1.1 1.1 1.1 0 0 1-.8 1M105.4 196.7l.1 .7 .4 .4M105.4 184.2l39.5 22.8M105.4 196.7l39.5 22.8M105.4 184.2v12.5"/>
<path d="M105.9 197.8l39.6 22.8M106.3 182.9a1.25 1.25 0 0 1 1.9 .3 1.21 1.21 0 0 1-2 0zM109.7 183.2v1.4M130.5 182.1a3.8 3.8 0 0 0 3.6 0M130.5 182.1l-12.5 7.3M134.1 182.1l7.2 4.2M141.3 186.3l-13.5 7.8 18.3 10.5M141.3 188.4l18 10.4M141.3 186.3v2.1M141.3 188.4l-11.7 6.7M158.4 199.2l1.8 1.1M158.4 199.2v2.1"/>
<path d="M169.3 191.5v1.4M170.9 191.2a1.25 1.25 0 0 1 2 .3 1.18 1.18 0 0 1-2 0zM173.6 192.5l-13.4 7.8M173.6 192.5v12.5M174.4 191.5v12.4M315.9 184.1h94.2v46.2h-94.2zM315.9 198.8h94.2M315.9 191.5h94.2M341.8 184.1v46.2M388.6 184.1v46.2M144.9 207a4 4 0 0 0 3.6 0M144.9 219.5a3.7 3.7 0 0 0 3.6 0"/>
<path d="M144.9 219.5l.2 .7 .4 .4M144.9 207v12.5M145.8 205.8l.5-.3a.84 .84 0 0 1 .9-.1 .84 .84 0 0 1 .4 .8 1.25 1.25 0 0 1-1.9-.2zM148.5 219.5a1.12 1.12 0 0 1-.5 1.1M148.5 207v12.5M154.8 205.5a.53 .53 0 0 0 .3 .6 .53 .53 0 0 0 .6-.1M154.8 203.4l-6.3 3.6M154.8 203.4v2.1M154.8 205.5l.9 .5M157.5 202.9l1.8 1M157.5 202.9l-2.7 1.5M158.4 201.3a1.91 1.91 0 0 1-.9 1.6"/>
<path d="M158.4 201.3l1.8 1M159.3 203.9l-3.6 2.1M160.2 202.3a1.91 1.91 0 0 1-.9 1.6M160.2 200.3v2M173.1 206.1l-25.1 14.5M173.6 205l-.1 .7-.4 .4M173.6 205l-25.1 14.5M174.4 203.9a2.38 2.38 0 0 1-1.3 2.2M174.4 203.9l-.2 .6-.6 .5M315.9 215.6h94.2M145.5 220.6a2.46 2.46 0 0 0 2.5 0M315.9 222.9h94.2"/>
<path d="M0 287h5v5h5v5h-10zM415 287h5v10h-10v-5h5z"/>
<circle cx="232.2" cy="41.9" r="4.9"/>
<circle cx="235.4" cy="82" r="4.9"/>
<circle cx="235.4" cy="123.8" r="4.9"/>
<circle cx="235.4" cy="171.7" r="4.9"/>
</g>
<g fill="none" stroke="#000" stroke-width=".35">
<path d="M15 5h400v287h-400zM60 5v5M110 5v5M160 5v5M260 5v5M310 5v5M360 5v5M15 48.5h5M410 48.5h5M15 98.5h5M410 98.5h5M15 198.5h5"/>
<path d="M410 198.5h5M347 230.1v57.1M410 230.1h-120v57.1M15 248.5h5M290 250.9h57M290 258.7h57M347 255h63M347 246h63M378.5 246v18M410 248.5h5M290 264h120M347 273h63"/>
<path d="M383.2 273v14.5M398.2 273v14.5M60 287v5M110 287v5M160 287v5M260 287v5M310 287v5M360 287v5"/>
</g>
<path d="M20 10h390v277h-390zM210 5v10M15 148.5h10M405 148.5h10M210 287v5" fill="none" stroke="#000" stroke-width=".7"/>
<path d="M0 0v10h5v-5h5v-5zM0 287v10h10v-5h-5v-5zM415 287v5h-5v5h10v-10zM410 0v5h5v5h5v-10z" fill-rule="evenodd" fill="#000"/>
<path d="M169.7 198.6l-.2 .4 .4-.1-.4 .1a.35 .35 0 0 0 .5 .2 .35 .35 0 0 0 .2-.5 .35 .35 0 0 0-.5-.1zM162.3 143.7l3-1.3 .3 .9zM157.9 94.9l-.1 .3h.4h-.4a.35 .35 0 0 0 .5 .3 .35 .35 0 0 0 .2-.5 .35 .35 0 0 0-.6-.1zM169.6 48.2l3.2-.8 .1 1z" fill="#000"/>
<g fill="none" stroke="#000" stroke-width=".25" stroke-dasharray="6.3 1.3 1.3 1.3 1.3 1.3">
<path d="M315.4 52.7v-.3M315.8 52.2l.1 .1a.47 .47 0 0 1-.5 .4 .47 .47 0 0 1-.4-.4l.3-.2 .5 .1M328 45.4v-.3M328.4 44.9l.1 .1a.47 .47 0 0 1-.5 .4 .47 .47 0 0 1-.5-.4l.3-.2 .6 .1M132.4 71.5v-.6M133.1 70.5l.3 .4a1.17 1.17 0 0 1-2.1 0 1.21 1.21 0 0 1 1.8-.4M315.4 66.9h.1M315.4 79.2h.1M328 62.7v6.3M335.6 63.6l.1 .1a.47 .47 0 0 1-.5 .4 .47 .47 0 0 1-.5-.4l.5-.2 .4 .1M107.2 86v-.6M107.9 85l.3 .4a1.17 1.17 0 0 1-2 0 1.21 1.21 0 0 1 1.7-.4"/>
<path d="M327.7 94.2h.5l.3-.1a.47 .47 0 0 0-.5-.4 .47 .47 0 0 0-.5 .4l.2 .1M330.2 93.2l.2-.1M333.2 94.9l-3-1.7M107.2 114.6h.1M147.4 107.8l.3 .5a1.17 1.17 0 0 1-2 0 1.21 1.21 0 0 1 1.7-.5M315.1 101.4l.5 .1 .3-.2a.47 .47 0 0 0-.5-.4 .47 .47 0 0 0-.4 .4l.1 .1M334.8 112.8l.6 .1 .3-.2a.47 .47 0 0 0-.5-.4 .47 .47 0 0 0-.5 .4l.1 .1M347.4 105.6l.4 .1 .4-.2a.47 .47 0 0 0-.4-.4 .47 .47 0 0 0-.5 .4l.1 .1M107.2 139h.1M131.6 169.1l.7 .1a.74 .74 0 0 0 1-.8l-1-.3a.73 .73 0 0 0-.9 .8l.2 .2M136.7 167.2l.3-.2M106.5 183.6l.7 .1a.74 .74 0 0 0 .9-.8l-.9-.3a.73 .73 0 0 0-.9 .8l.2 .2"/>
<path d="M171.1 191.9l.8 .1a.74 .74 0 0 0 .9-.8l-.9-.3a.73 .73 0 0 0-1 .8l.2 .2M146 206.4l.7 .2a.74 .74 0 0 0 1-.8l-1-.4a.73 .73 0 0 0-.9 .8l.2 .2"/>
</g>
<path d="M137 167v33.4" fill="none" stroke="#000" stroke-width=".25" stroke-dasharray="6.3 1.3 1.3 1.3 1.3 1.3" stroke-dashoffset="-.8"/>
<path d="M142.6 170.6l-5.9-3.4" fill="none" stroke="#000" stroke-width=".25" stroke-dasharray="6.3 1.3 1.3 1.3 1.3 1.3" stroke-dashoffset="3.4"/>
<path d="M335.2 48.6v15.2M142.6 155.6v15" fill="none" stroke="#000" stroke-width=".25" stroke-dasharray="6.3 1.3 1.3 1.3 1.3 1.3" stroke-dashoffset="2"/>
<path d="M107.2 139v44.2" fill="none" stroke="#000" stroke-width=".25" stroke-dasharray="6.3 1.3 1.3 1.3 1.3 1.3" stroke-dashoffset=".2"/>
<path d="M107.2 91.7v47.3" fill="none" stroke="#000" stroke-width=".25" stroke-dasharray="6.3 1.3 1.3 1.3 1.3 1.3" stroke-dashoffset="4.9"/>
<path d="M330.4 93.1v16.7M132.3 152v16.6" fill="none" stroke="#000" stroke-width=".25" stroke-dasharray="6.3 1.3 1.3 1.3 1.3 1.3" stroke-dashoffset="1.2"/>
<path d="M132.4 106.2v12.6" fill="none" stroke="#000" stroke-width=".25" stroke-dasharray="6.3 1.3 1.3 1.3 1.3 1.3" stroke-dashoffset="3.2"/>
<path d="M315.4 37.4v15.3M328 30.1v15.3M347.8 41.5v15.3M171.9 100v91.5" fill="none" stroke="#000" stroke-width=".25" stroke-dasharray="6.3 1.3 1.3 1.3 1.3 1.3" stroke-dashoffset="1.9"/>
<path d="M146.7 114.2v91.8" fill="none" stroke="#000" stroke-width=".25" stroke-dasharray="6.3 1.3 1.3 1.3 1.3 1.3" stroke-dashoffset="1.7"/>
<path d="M107.2 91.7v22.9M107.2 114.6v-22.9" fill="none" stroke="#000" stroke-width=".25" stroke-dasharray="6.3 1.3 1.3 1.3 1.3 1.3" stroke-dashoffset="4.4"/>
<path d="M107.2 55.5v30.5M132.3 41v30.5M171.9 63.8v30.5" fill="none" stroke="#000" stroke-width=".25" stroke-dasharray="6.3 1.3 1.3 1.3 1.3 1.3" stroke-dashoffset=".6"/>
<path d="M146.7 78.3v30" fill="none" stroke="#000" stroke-width=".25" stroke-dasharray="6.3 1.3 1.3 1.3 1.3 1.3" stroke-dashoffset=".9"/>
<path d="M333.2 87.4v7.5" fill="none" stroke="#000" stroke-width=".25" stroke-dasharray="6.3 1.3 1.3 1.3 1.3 1.3" stroke-dashoffset="5.8"/>
<path d="M315.4 79.2v22" fill="none" stroke="#000" stroke-width=".25" stroke-dasharray="6.3 1.3 1.3 1.3 1.3 1.3" stroke-dashoffset="4.8"/>
<path d="M315.4 55.5v23.7" fill="none" stroke="#000" stroke-width=".25" stroke-dasharray="6.3 1.3 1.3 1.3 1.3 1.3" stroke-dashoffset="4"/>
<path d="M328 85.6v8.4" fill="none" stroke="#000" stroke-width=".25" stroke-dasharray="6.3 1.3 1.3 1.3 1.3 1.3" stroke-dashoffset="5.4"/>
<path d="M347.8 59.6v45.8" fill="none" stroke="#000" stroke-width=".25" stroke-dasharray="6.3 1.3 1.3 1.3 1.3 1.3" stroke-dashoffset="-.6"/>
<path d="M335.2 66.7v45.9" fill="none" stroke="#000" stroke-width=".25" stroke-dasharray="6.3 1.3 1.3 1.3 1.3 1.3" stroke-dashoffset="-.7"/>
<path d="M315.4 55.5v11.4M315.4 66.9v-11.4" fill="none" stroke="#000" stroke-width=".25" stroke-dasharray="6.3 1.3 1.3 1.3 1.3 1.3" stroke-dashoffset="3.8"/>
<text font-size="6.9" x="295.5" y="275.4">Company Logo</text>
<g font-size="4.8">
<text x="33.8" y="9.2">1</text>
<text x="83.7" y="9.2">2</text>
<text x="133.7" y="9.2">3</text>
<text x="183.7" y="9.2">4</text>
<text x="233.7" y="9.2">5</text>
<text x="283.7" y="9.2">6</text>
<text x="333.7" y="9.2">7</text>
<text x="383.7" y="9.2">8</text>
<text x="15.9" y="24.7">A</text>
<text x="410.9" y="24.7">A</text>
<text x="15.9" y="74.7">B</text>
<text x="410.9" y="74.7">B</text>
<text x="15.8" y="124.7">C</text>
<text x="410.8" y="124.7">C</text>
<text x="15.8" y="174.7">D</text>
<text x="410.8" y="174.7">D</text>
<text x="15.9" y="224.7">E</text>
<text x="410.9" y="224.7">E</text>
<text x="16.1" y="274.7">F</text>
<text x="411.1" y="274.7">F</text>
<text x="33.8" y="291.2">1</text>
<text x="83.7" y="291.2">2</text>
<text x="133.7" y="291.2">3</text>
<text x="183.7" y="291.2">4</text>
<text x="233.7" y="291.2">5</text>
<text x="283.7" y="291.2">6</text>
<text x="333.7" y="291.2">7</text>
<text x="383.7" y="291.2">8</text>
</g>
<g font-size="4.7">
<text x="230.9" y="43.6">4</text>
<text x="234.1" y="83.6">3</text>
<text x="234.1" y="125.5">2</text>
<text x="234.1" y="173.4">1</text>
<text x="350.6" y="189.5">DESCRIPTION</text>
<text x="342.3" y="196.8">Base Enclosure</text>
<text x="342.3" y="203.9">Carloop, Particle</text>
<text x="342.3" y="208.4">Photon, Carloop</text>
<text x="342.3" y="213">GPS</text>
<text x="342.3" y="220.9">Enclosure Cover</text>
<text x="327.6" y="228.2">4</text>
<text x="342.3" y="228.2">Allen Bolts</text>
<text x="398.1" y="228.2">4</text>
<text x="384.9" y="253.4">2/12/2018</text>
<text x="361.5" y="282.6">2</text>
</g>
<g font-size="4.2">
<text x="319.9" y="189.3">ITEM NO.</text>
<text x="394.8" y="189.3">QTY.</text>
<text x="327.7" y="196.6">1</text>
<text x="398.2" y="196.6">1</text>
<text x="327.7" y="208.3">2</text>
<text x="398.2" y="208.3">1</text>
<text x="327.7" y="220.8">3</text>
<text x="398.2" y="220.8">1</text>
</g>
<g font-size="3.4">
<text x="348.3" y="253.4">T.NGUYEN</text>
<text x="291.8" y="262.7">Company Confidential</text>
<text x="386.2" y="282.4">2 of 5</text>
</g>
<text font-size="3.3" x="348.4" y="237.1">CARLOOP ENCLOSURE ASSEMBLY</text>
<g font-size="2.5">
<text x="291.2" y="233.3">This drawing and any information or</text>
<text x="348.3" y="233.5">Description:</text>
<text x="291.2" y="235.7">descriptive material set out on it</text>
<text x="291.2" y="238.2">are the confidential and copyright property</text>
<text x="291.2" y="240.7">of Company Name. © and MUST NOT BE</text>
<text x="291.2" y="243.2">DISCLOSED, COPIED, LOANED in whole or part</text>
<text x="291.2" y="245.6">or used for any purpose without the</text>
<text x="291.2" y="248.1">written permission of Company Name.</text>
<text x="348.3" y="249">Drawn by:</text>
<text x="379.6" y="249">Drawn Date:</text>
<text x="291.4" y="253.4">Document Type:</text>
<text x="348.4" y="257.7">Checked/Approved by:</text>
<text x="379.6" y="257.7">Checked/Approved Date:</text>
<text x="291.8" y="266.7">Legal Owner:</text>
<text x="348.6" y="266.7">Part Number:</text>
<text x="348.6" y="275.4">Drawing Number:</text>
<text x="384.9" y="275.4">Sheet:</text>
<text x="399.4" y="275.4">Revision:</text>
<text x="296.2" y="281.1">Company Name, Address and Tel. No</text>
<text x="296.2" y="283.5">e-mail address</text>
</g>
</svg>
